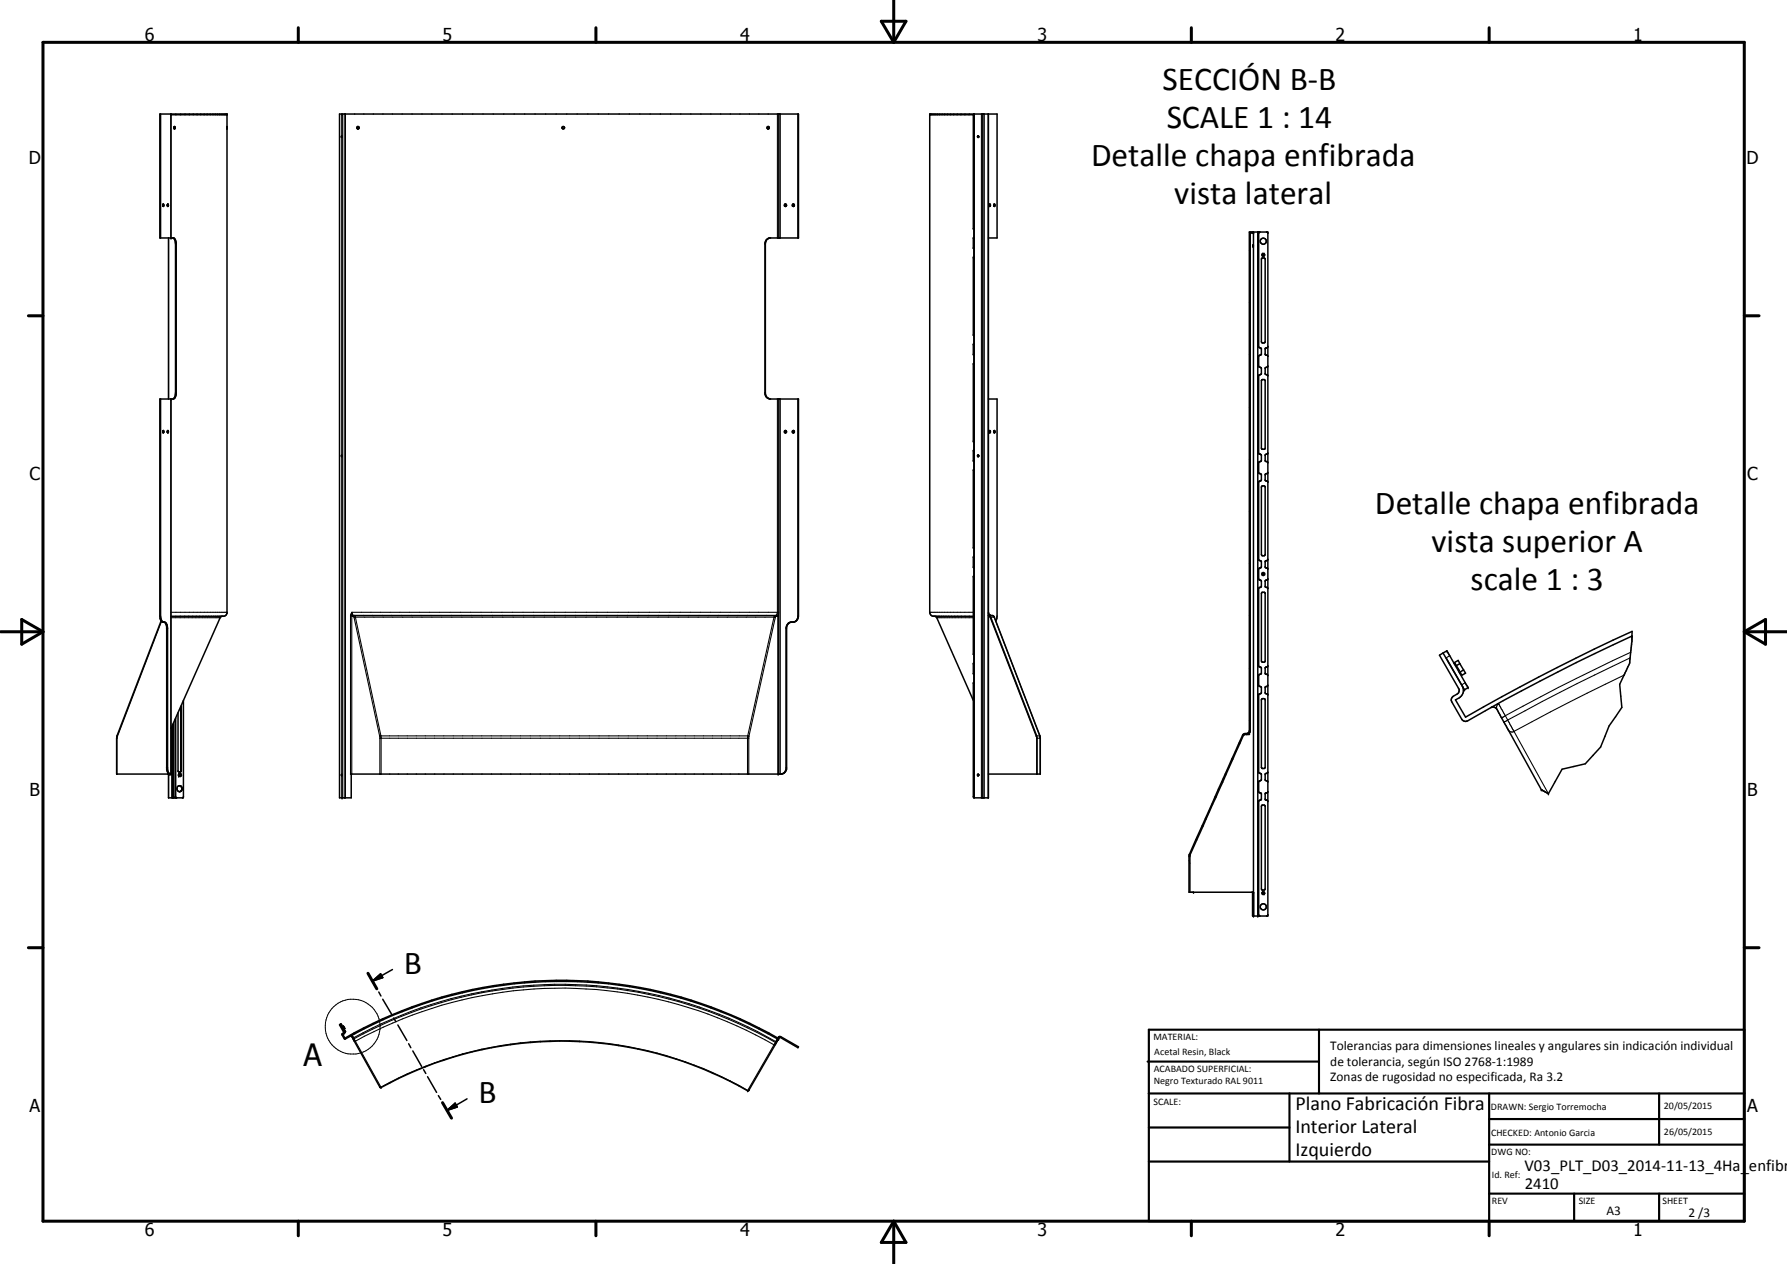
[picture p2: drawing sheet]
<svg xmlns="http://www.w3.org/2000/svg" width="420mm" height="297mm" viewBox="0 0 420 297" stroke-linecap="round" stroke-linejoin="round" font-family="sans-serif">
<g fill="none" stroke="#000" stroke-width=".35">
<path d="M37.7 26.8v29.1M40.2 27h13.2v-.2h-15.8v29.1h3.3l.3 .4 .2 .8v35.5l-.3 .9-.3 .3M40.2 26.8v29.1M40.9 29.8v.4M40.9 29.9v.3M40.9 29.8v.1M40.9 29.8l.2-.1 .1 .2-.1 .4-.2-.1M41.1 30.2v.1M53.4 27v117.1l-.4 .6-.3 .1h-12.5M80.4 32l-.1 .1 .1 .2M80.4 26.8v160.7M83.9 29.9l.4-.1 .1 .4h-.4z"/>
<path d="M84.1 29.8h.1M84.2 29.8l.1 .2-.2 .3M132.2 29.9a.28 .28 0 0 1 .4 0 .28 .28 0 0 1-.2 .4l-.2-.2zM180.4 29.9l.3-.1 .2 .2-.1 .2h-.4zM180.7 29.8l-.2 .2 .2 .3M187.6 26.8v29.1M218.6 27h10.3M228.9 27l-.1 26.7 .2 .2M229 26.8v160.7h3.4v-160.7M229 26.8l-.1 .2M229.1 26.8v160.7M229.9 32v.2"/>
<path d="M229.9 32.2v.1M229.9 32v.3M230 32l.2 .2-.3 .1M230 32h-.1M230 32l-.1 .3M38.3 48h.2l.1 .3-.2 .2-.1-.1zM38.3 48v.4M39.4 48h.2v.3l-.1 .2-.1-.1M39.4 48v.4M39.6 55.9v37.9M40.7 55.9l.4 .4 .2 1v35l-.2 .8-.4 .6M181 55.9l-.2 .1a1.22 1.22 0 0 0-.9 1.3v35a1.31 1.31 0 0 0 1.3 1.5"/>
<path d="M184.7 48l-.3 .1v.3l.3 .1M184.7 48l-.1 .1 .1 .4M184.7 48l.2 .3-.2 .2M186.6 48l-.2 .3 .2 .2M186.6 48l-.3 .1v.3l.3 .1M186.6 48l.2 .1-.2 .4M229 55.8l-.2 .2 .2 2.5M232.4 55.9h2v-29.1h-15.8v117.1l.2 .6 .6 .3h9.4M232.6 48v.4M232.6 48.4l.1 .1M232.7 48h.1M232.7 48.5h.1"/>
<path d="M232.7 48h-.1M232.7 48l.2 .1-.2 .4M233.7 48h.1l.2 .3-.2 .2-.1-.1M233.7 48v.4M294 54.5v117.4l-.3 .4-.5 .3M294 54.7h.7M294.7 57.5v.6M294.7 54.5v160.8M295.7 54.5v160.8M296.2 54.5l-.3 .3v26.6l.1 .3 .6 .2v1.4l-.7 .4v2.3l.1 .2 .6 .3v1.4l-.7 .4v18.2l.1 .2 .6 .2v1.4l-.6 .2-.1 .3v2.2l.1 .3 .6 .2v1.4l-.6 .2-.1 .2v18.1l.2 .3 .5 .3v1.3l-.7 .4v2.3l.2 .3 .5 .2v1.3l-.6 .3-.1 .2v18.2l.1 .2 .6 .2v1.4l-.6 .2-.1 .2v2.3l.1 .2 .6 .3v1.4l-.6 .2-.1 .2v18.2l.7 .4v1.4l-.6 .3-.1 .2v2.3l.7 .4v1.4l-.6 .2-.1 .2v26.7l.3 .3M296.8 59.6h.4l.2 .3-.2 .3h-.4l-.1-.3zM296.9 59.8h.2v.1l-.1 .1z"/>
<path d="M297.8 54.5l.3 .3M229 60.3l-.2 .3v18.1l.2 .2M296.7 60.6h.6l.2 .3v19.4l-.3 .3h-.5l-.1-.3v-19.4zM37.7 93.8v51l.2 .7 .4 .7M40.2 93.8v88.1M40.7 93.7l-.1 .1M40.8 93.8h-3.2v51a1.15 1.15 0 0 0 1.2 1.4l.5 .6 .1 .8v33.2l.2 .7 .5 .4M187.6 93.8v51.2l-.3 .8-.7 .4M229 80.8l-.2 .2 .2 2.5M229 85.3l-.2 .3v18.1l.2 .2M232.4 93.8h2v51l-.3 1.1M296.7 89.2h.6l.2 .3v15.8l-.2 .3h-.6l-.1-.3v-15.8z"/>
<path d="M298.1 81.4l-.1 .3-.5 .2v1.4l.6 .4M298.1 86l-.1 .2-.5 .3v1.4l.6 .4M38.3 101.2h.1l.2 .3-.2 .2-.1-.1zM38.3 101.2v.4M39.4 101.2h.2v.3l-.1 .2-.1-.1M39.4 101.2v.4M80.4 107l-.1 .1v.2h.1M184.7 101.2l-.3 .1v.3l.3 .1M184.7 101.2l-.1 .1 .1 .4M184.7 101.2l.2 .3-.2 .2M186.6 101.2l-.3 .1v.3l.3 .1M186.6 101.2l.2 .1-.2 .4"/>
<path d="M186.6 101.2l-.2 .3 .2 .2M229 105.7l-.2 .3 .2 2.5M229 110.3l-.2 .2v18.2l.2 .2M229.9 107v.3M229.9 107l.3 .1-.3 .2M229.9 107l-.1 .1 .1 .2M232.6 101.2v.4M232.6 101.6l.1 .1M232.7 101.2h.1M232.7 101.7h.1M232.7 101.2h-.1M232.7 101.2l.2 .1-.2 .4"/>
<path d="M233.7 101.2h.1l.2 .3-.2 .2-.1-.1M233.7 101.2v.4M296.6 114.3l.6-.1 .3 .3v15.8l-.2 .3h-.6l-.1-.3zM298.1 106.5l-.1 .2-.5 .2v1.4l.5 .2 .1 .3M298.1 111l-.1 .3-.5 .2v1.4l.5 .2 .1 .2M229 130.7l-.2 .3 .2 2.5M229 135.3l-.2 .3v18.1l.2 .2M296.7 139.2h.6l.2 .2v15.9l-.3 .3h-.5l-.1-.3v-15.9zM296.7 134.7l.3-.2 .3 .2v.4l-.3 .2-.3-.2zM296.9 134.9h.1M297 134.8l.1 .2h-.1zM298.1 131.4l-.6 .6v1.4l.6 .3"/>
<path d="M298.1 136l-.6 .5v1.5l.5 .1 .1 .2M37.9 145.9l-10.4 27-.1 9h13.2M38.5 146.2l.4 .2 .3 1v33.4l.2 .7 .5 .4M52.2 144.8l-.4 .4-11.6 26M83.1 144.7h99.9v37.2M186.2 146.2l-.7 .2-.6 1v33.4l-.2 .5-.5 .5-.5 .1h-101.3M219.8 144.8l.4 .4 8.6 19.4M229 155.7l-.2 .3 .2 2.5M232.4 143.9v.2M232.4 144.2l.6 .5M298.1 156.5l-.1 .2-.5 .2v1.4l.5 .2 .1 .2M339.3 153.5l4.5 7.7"/>
<path d="M339.3 153.5l.9-.5 5 8.6-.9 .5-.5-.9M340 154.6l3.7 6.4M341.8 155.8l1-.6 .4 .8M341.9 156l.2-.1 .3 .5M342.3 156.3l-.1 .1M342.4 156.4l.7 1.2h-.2M343.2 156l.9 1.4M343.2 156l-.8 .4M343.4 158.1l-.2 .1M344.1 157.4l.5 .8-.9 .5-.3-.6-.2 .1M344.1 157.4l-1 .6M383.7 149.5v-1.1a468.5 468.5 0 0 0-39.1 20.1l-2.4-4a2.26 2.26 0 0 0 1.6-3.3"/>
<path d="M383.7 149.5l-.6 6.4-2.3 4.9 .5 5.4-3 4.4-2 5-3.6 3.9-5.4 1.3-3.2 5.7-1.7-.9-10.5-18.9-.7-.5-.6 .1M383.7 149.5a531.6 531.6 0 0 0-39.1 20h-.4l-.5-.5-2.3-4a.98 .98 0 0 1 .3-1.4 1.94 1.94 0 0 0 1.3-1l.1-.6-4.7-8 .9-.5M40.5 170.5l.1 17M40.7 170.2v17.3M41.2 169v18.2l.2 .3M41.3 168.8v18.5l.3 .2M42.5 166.1v15.1l-.2 .2M42.6 165.9v15.2l-.2 .3h-.4l-.1-.2v-13.7M43.1 164.6v22.7l-.2 .2M229 160.3l-.2 .3v26.6l.2 .3M293.8 172.6h-1l-.5 .3-12.4 27.9-.1 8.9M296.6 164.3l.6-.1 .3 .3v15.8l-.2 .3h-.6l-.1-.3z"/>
<path d="M298.1 161l-.1 .2-.5 .3v1.4l.5 .2 .1 .2M39.5 181.7v.2M39.6 181.9v5.6h3.4M40.4 181.9v5.6M41.9 182.1l.3 .3M41.9 182.1h.1M42 182.1l.2 .3M42.2 182.4l.3 .1M42.2 184.6l.1 .1M42.2 181.8l-.3 .3M42.2 181.8h.3l.2 .4-.2 .3M42.2 181.8l-.2 .3"/>
<path d="M42.2 182.1h.1M42.2 182.1l.1 .1M42.3 182.1l-.1 .1M42.3 182v.1M42.3 182l.1 .1v.1M42.3 182.2h.1M42.3 182l-.1 .1M42.3 186l-.1 .1M42.3 184.7a.75 .75 0 0 1 .5 .6 .75 .75 0 0 1-.5 .7M42.3 184.7a.7 .7 0 0 0-.7 .7 .7 .7 0 0 0 .7 .7M42.3 184.7a.72 .72 0 0 1 .6 .7 .72 .72 0 0 1-.6 .7M42.3 182.1v.1"/>
<path d="M42.4 182.2h.1M80.4 182l-.1 .1 .1 .1M82.6 181.9v5.6h-2.8v-160.7h107.9v29.1l-7.1 .1a1.26 1.26 0 0 0-.7 1.1v35.5l.3 .7 .9 .5h6.6v51a1.48 1.48 0 0 1-1.9 1.4l-.6 .4-.4 1v33.2l-.5 .9-.7 .2M229.9 182l.3 .1-.3 .2M229.9 182v.2M229.9 182.2v.1M229.9 182v.3M229.9 181.9v.4M232.4 181.9h12.2l-.1-9-10.7-27.8-.4-.4h-1l.5 .4 10.8 27.8 .1 9M296.7 189.2h.6l.2 .3v19.4l-.2 .3h-.6l-.1-.3v-19.4zM298.1 181.5l-.6 .4v1.4l.5 .3 .1 .2M298.1 186.1l-.6 .4v1.4l.5 .2 .1 .2"/>
<path d="M294.5 209.7v5.6h3.6v-160.8h-4.4v117.3l-.4 .5-.7 .1-.4 .3-12.6 28.4v8.6h15.1M296.9 209.5l.3 .1 .2 .3-.2 .3h-.4l-.1-.4zM296.9 209.8l.2 .1-.1 .1zM298.1 215l-.3 .3M86.5 228.7l2.1 3.7M87.6 230.5l1.9-1.6 .5 .8zM89.1 233.1l.5 1M90 234.8l2.1 3.7M92.3 227.8l-4.7 2.7M92.6 239.2l.5 .9M80 240.7l-.2 .1 1 1.8-.4 .6 .7 1a102.4 102.4 0 0 1 101.8 0l.2-.1M80 240.7l1 1.7"/>
<path d="M80 240.7l.2-.1 .1 .2 .9 1.7-.1 .1-.1-.2M80.2 240.7h.1M80.6 241.3l.1-.2 .1 .2M80.6 241.3h-.1M80.6 241.3h.1M80.7 241.3l.1 .3M80.8 241.7v.1M80.8 241.3l.2 .3M80.8 241.3h-.1M81 242.4l-.1 .5-.3 .2 .5 .9a102.1 102.1 0 0 1 101.8 0l.3-.4h.4l4.1 2.4-.1 .2-4.2-2.4-.3 .3M81 241.6l.1 .1-.2 .2-.1-.2M81 241.6l-.2 .1"/>
<path d="M82.4 243.5l.3 .1 .6 1M83.3 244.6h.1M93.5 240.9l2.2 3.6M96.1 245.3l.5 .9M97.1 247l2 3.6M99.6 251.4l.5 .9M100.5 253l2.1 3.7M103.1 257.5l.5 .9M104 259.1l2.2 3.7M109.8 258.2l-4.7 2.7M182.8 244.5l-.4 .3M182.9 244.3l-6.9 12a88.5 88.5 0 0 0-86.5-.7l-6.2-11"/>
<path d="M182.9 244.3l-.5 .5M183 244.3h.1M183 244.3h-.1M183.1 244.1l-.2 .2M105.1 260.9l1.9-1.7 .5 .9z"/>
<circle cx="297" cy="56.7" r=".73"/>
<circle cx="297" cy="213.1" r=".73"/>
</g>
<g fill="none" stroke="#000" stroke-width=".25">
<path d="M40.2 26.8v29.1M80.4 26.8v160.7M80.9 26.8v160.7M81.2 26.8v160.7M182.8 26.8v29.1M183.1 26.8v29.1M183.2 26.8v29.1M183.5 26.8v29.1M228.8 27.1h.2M230.7 26.8v160.7M231 26.8v160.7M231.1 26.8v160.7"/>
<path d="M231.4 26.8v160.7M232.3 26.8v160.7M39.7 55.9v37.9M41.3 57.3h.1M179.9 57.3h.1M228.8 53.7h.2M228.8 56h.2M228.8 58.3h.2M228.8 60.6h.2M228.8 78.7h.2M40.2 93.8v88.1M41.3 92.3h.1"/>
<path d="M179.9 92.3h.1M182.8 93.8v50.3l-.4 .6 .1 .1M183.1 93.8v50.3l-.2 .6-.4 .1M183.2 93.8v88.1M183.5 93.8v88.1M228.8 81h.2M228.8 83.3h.2M228.8 85.6h.2M228.8 103.7h.2M228.8 106h.2M228.8 108.2h.2M228.8 110.5h.2"/>
<path d="M228.8 128.7h.2M228.8 131h.2M228.8 133.3h.2M228.8 135.6h.2M37.6 144.8h.1M38 146l-10.4 27M39.2 147.6h.2M40.2 143.9h13.2M40.2 145.2h11.6M53.4 143.9h.1M82.4 144.7l.6 .1M82.8 143.9l-.4 .7v37.3"/>
<path d="M82.8 143.9h100.3M82.8 143.9l.3 .8-.1 .1M82.8 143.9l-.1 38M83 144.8v-.1h.3l.3 .3M83 144.8l.3 .4M83.3 145.2l6 27.8M83.6 145l-.3 .2M83.6 145l6 27.9v9M83.6 145h98.4M182 145l-6.2 27.9v9M182 145l.3 .2M182.3 145.2l-6.2 27.8"/>
<path d="M182.5 144.8l-.2 .4M182.6 144.8l-.1-.1h-.3l-.2 .3M183 144.7v37.2M184.8 147.6h.1M187.6 144.8h.1M218.6 143.9h10.2M220.2 145.2h8.6M228.8 153.7h.2M228.8 156h.2M228.8 158.3h.2M232.4 144.8h.1M232.4 144.1l.2 .4 .4 .2"/>
<path d="M232.4 144.7v.1M232.4 144.8l.4 .4M232.8 144.6h.1M232.8 145.2l10.8 27.8M232.9 145.1h.1M232.9 145h.9M232.9 145.1l-.1 .1M233.2 144.7h.3l.3 .3M233.8 145v.1M233.8 145l10.7 28.1v8.8M340.9 154.1l-.9 .5M381.8 158.7l-13 6.4-12.8 6.8"/>
<path d="M383.3 154.6l-12.5 6.1-16.3 8.5M383.4 153.3l-17 8.2-12.5 6.7M27.4 173.5h.1M27.5 172.9l.1 .1M27.5 173.5v8.4M27.6 173l-.1 .5M40.3 171v10.9M40.8 169.9v17.6M89.3 173v8.9M89.3 173h86.8M89.3 173.5h86.8M89.3 173h.1"/>
<path d="M176.1 173v8.9M228.8 160.6h.2M243.6 173l.1 .5M243.7 173h-.1M243.7 173.5h.9M243.7 173.5v8.4M244.5 172.9l-.8 .1M344.5 160.4l-.8 .6M352.3 165.3h.1M352.3 165.3l1.6 2.9M352.3 165.3l-.4 .7v.7M353.6 169.7h.1"/>
<path d="M353.9 168.2l.6 1M353.9 168.2l-.9 .5M354.5 169.2l1.5 2.7M354.5 169.2l-.9 .5M354.7 171.6l.4 .4h.4l.5-.1M356 171.9l8.1 14.6M39.2 180.5h.2M39.5 181.6v.3M39.7 181.9v5.6M39.9 181.9h.1M41.2 187.2h.1M41.3 187.5h.1"/>
<path d="M42.5 181.1h.1M184.8 180.5h.1M228.8 187.2h.2M80.3 240.9l-.2 .1M81.1 242.2l-.2 .2M82.8 243.3v.1M82.8 243.3v-.1l-.1 .4M82.8 243.4l.3 .5M83 244h.1M83.1 243.9a101.1 101.1 0 0 1 99.3 .9l.4-.7M83.1 243.9l.2 .2M83.1 243.9l-.1 .1"/>
<path d="M83.3 244.1l-.3 .1M83.3 244.1l.3 .6M83.3 244.6l.3 .1M83.3 244.1a101 101 0 0 1 99 .9M83.6 244.7l6 10.8M83.6 244.7a100.5 100.5 0 0 1 98.4 .8M89.3 255.4l.3 .1M89.6 255.5v.1M89.6 255.5a87.9 87.9 0 0 1 86.2 .7M89.6 255.6h.1M175.8 256.3h.1M175.8 256.2v.1"/>
<path d="M176.1 256.2h-.3M182 245.5l-6.2 10.7M182.3 245.5h-.3M182.3 245l.2 .1M182.3 245l-.3 .5M182.6 244.9l-.2-.1-.1 .2M182.7 244.2v.1M182.8 244.1h.1"/>
</g>
<g fill="#000">
<circle cx="40.2" cy="26.8" r=".18"/>
<circle cx="80.4" cy="26.8" r=".18"/>
<circle cx="40.2" cy="55.9" r=".18"/>
<circle cx="294" cy="54.7" r=".18"/>
<circle cx="294.7" cy="57.5" r=".18"/>
<circle cx="294.7" cy="54.7" r=".18"/>
<circle cx="294.7" cy="54.5" r=".18"/>
<circle cx="295.7" cy="54.5" r=".18"/>
<circle cx="40.2" cy="93.8" r=".18"/>
<circle cx="183" cy="144.7" r=".18"/>
<circle cx="340.2" cy="153" r=".18"/>
<circle cx="383.7" cy="149.5" r=".18"/>
<circle cx="344.3" cy="162.1" r=".18"/>
<circle cx="345.2" cy="161.6" r=".18"/>
<circle cx="39.9" cy="181.9" r=".18"/>
<circle cx="40.2" cy="181.9" r=".18"/>
<circle cx="42" cy="182.4" r=".18"/>
<circle cx="42.1" cy="181.9" r=".18"/>
<circle cx="80.4" cy="187.5" r=".18"/>
<circle cx="183" cy="181.9" r=".18"/>
<circle cx="362.4" cy="185.6" r=".18"/>
<circle cx="364.1" cy="186.5" r=".18"/>
<circle cx="280.6" cy="209.7" r=".18"/>
<circle cx="294.7" cy="209.7" r=".18"/>
<circle cx="294.7" cy="215.3" r=".18"/>
<circle cx="294.7" cy="215.1" r=".18"/>
<circle cx="295.7" cy="215.3" r=".18"/>
<circle cx="80.8" cy="241.7" r=".18"/>
<circle cx="81.1" cy="242.6" r=".18"/>
<circle cx="183.1" cy="244.1" r=".18"/>
</g>
<g fill="none" stroke="#000" stroke-width=".71">
<path d="M10.1 9.9h400v277.1h-400zM70.1 6.5v3.4M140.1 6.5v3.4M207.2 5h5.8l-2.9 4.9zM210.1 0v9.9M280.1 6.5v3.4M350.1 6.5v3.4M6.7 74.2h3.4M410.1 74.2h3.5M.1 148.5h10M5.1 145.6l5 2.9-5 2.9zM410.1 148.5h10"/>
<path d="M410.1 148.5l5-2.9v5.8zM6.7 222.7h3.4M86.5 228.7l2.1 3.7M410.1 222.7h3.5M104 259.1l2.2 3.7M70.1 287v3.4M140.1 287v3.4M210.1 287v10M210.1 287l2.9 5h-5.8zM280.1 287v3.4M350.1 287v3.4"/>
</g>
<g fill="none" stroke="#000" stroke-width=".51">
<path d="M269.8 249.5h40.3M270.1 242h140v45h-140zM270.1 257h140M303.2 257v16M310.1 242v15M350.1 257v30M390.1 257v12M270.1 265h33.1M270.1 273h80M350.1 269h60M350.1 263h60M350.1 280.5h60"/>
<path d="M370.1 280.5v6.5M390.1 280.5v6.5"/>
</g>
<g fill="none" stroke="#000" stroke-width=".24">
<path d="M293.7 58.8l.3 .8M293.7 71.1l.3 .8M293.7 95.6l.3 .8M293.7 83.4l.3 .8M293.7 107.9l.3 .8M293.7 132.5l.3 .7M293.7 120.2l.3 .7M293.7 157l.3 .8M293.7 144.7l.3 .8M289.6 178.4l.1 .3M291.7 173.8v.3M293.7 169.2l.3 .9"/>
<path d="M281.4 196.8l.1 .3M283.5 192.2v.3M285.5 187.6l.1 .4M287.6 183l.1 .3M279.6 202.1l.2 .8"/>
<circle cx="82.9" cy="241.3" r="6.5"/>
</g>
<path d="M87.6 230.5l1.9-1.6 .5 .8zM105.1 260.9l1.9-1.7 .5 .9z" fill="#000"/>
<g font-size="7.9">
<text x="273.3" y="21">SECCIÓN B-B</text>
<text x="274.3" y="30">SCALE 1 : 14</text>
<text x="256.5" y="39">Detalle chapa enfibrada</text>
<text x="276.1" y="48">vista lateral</text>
<text x="323.3" y="120.7">Detalle chapa enfibrada</text>
<text x="336.6" y="129.7">vista superior A</text>
<text x="345.8" y="138.7">scale 1 : 3</text>
<text x="94.9" y="228.8">B</text>
<text x="112.5" y="259.2">B</text>
</g>
<text font-size="7.2" x="71.4" y="250.5">A</text>
<g font-size="4.7">
<text x="304.6" y="260.8">Plano Fabricación Fibra</text>
<text x="304.6" y="266.2">Interior Lateral</text>
<text x="304.6" y="271.6">Izquierdo</text>
</g>
<g font-size="4.2">
<text x="34" y="9.6">6</text>
<text x="104" y="9.6">5</text>
<text x="174" y="9.6">4</text>
<text x="244" y="9.6">3</text>
<text x="314" y="9.6">2</text>
<text x="384" y="9.6">1</text>
<text x="6.8" y="38.7">D</text>
<text x="410.6" y="38.7">D</text>
<text x="7" y="112.9">C</text>
<text x="410.8" y="112.9">C</text>
<text x="7" y="187.1">B</text>
<text x="410.8" y="187.1">B</text>
<text x="7" y="261.4">A</text>
<text x="410.8" y="261.4">A</text>
<text x="34" y="290.4">6</text>
<text x="104" y="290.4">5</text>
<text x="174" y="290.4">4</text>
<text x="244" y="290.4">3</text>
<text x="314" y="290.4">2</text>
<text x="384" y="290.4">1</text>
</g>
<g font-size="3.9">
<text x="358.5" y="275.1">V03_PLT_D03_2014-11-13_4Ha_enfibr</text>
<text x="358.5" y="279.4">2410</text>
</g>
<g font-size="3.1">
<text x="312.7" y="246.8">Tolerancias para dimensiones lineales y angulares sin indicación individual</text>
<text x="312.7" y="250.4">de tolerancia, según ISO 2768-1:1989</text>
<text x="312.7" y="254">Zonas de rugosidad no especificada, Ra 3.2</text>
<text x="377.7" y="285.6">A3</text>
<text x="397" y="285.9">2 /3</text>
</g>
<g font-size="2.4">
<text x="271.2" y="244.4">MATERIAL:</text>
<text x="271.3" y="252">ACABADO SUPERFICIAL:</text>
<text x="271.4" y="247.9">Acetal Resin, Black</text>
<text x="271.3" y="254.6">Negro Texturado RAL 9011</text>
<text x="271.2" y="259.7">SCALE:</text>
<text x="350.6" y="260.8">DRAWN: Sergio Torremocha</text>
<text x="391.2" y="260.6">20/05/2015</text>
<text x="350.6" y="267">CHECKED: Antonio Garcia</text>
<text x="391.2" y="266.7">26/05/2015</text>
<text x="350.6" y="271.4">DWG NO:</text>
<text x="350.8" y="276.9">Id. Ref:</text>
<text x="350.8" y="282.8">REV</text>
<text x="371.2" y="282.9">SIZE</text>
<text x="390.9" y="282.9">SHEET</text>
</g>
</svg>
